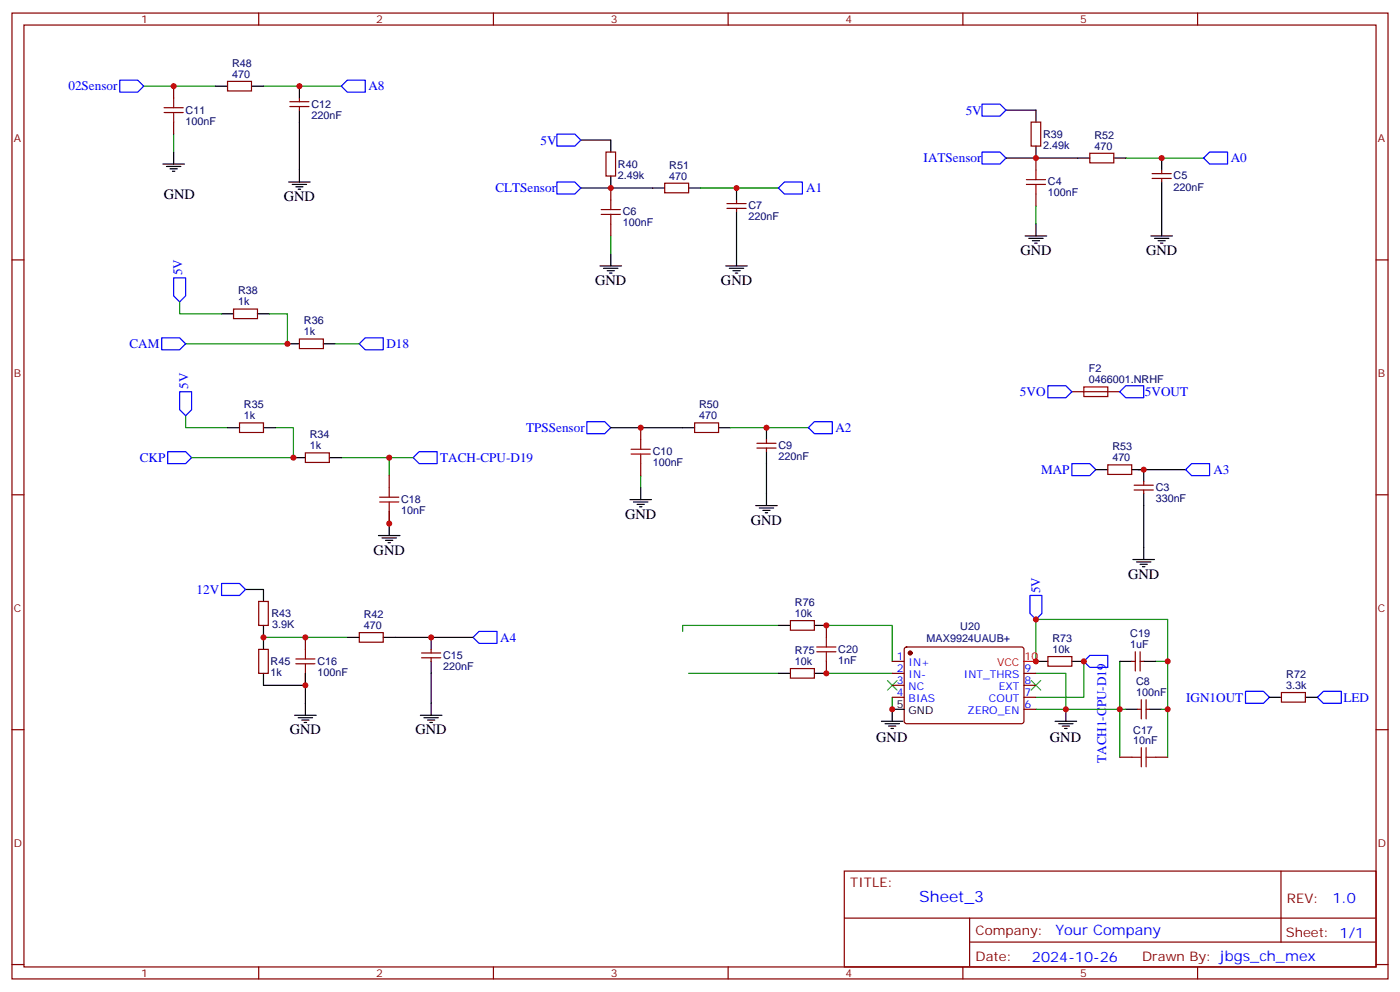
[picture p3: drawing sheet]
<svg xmlns="http://www.w3.org/2000/svg" width="412mm" height="292mm" viewBox="0 0 412 292" stroke-linecap="round" stroke-linejoin="round" font-family="sans-serif">
<g fill="none" stroke="#870000" stroke-width=".35">
<path d="M3.5 3.8h405.4v284.4h-405.4zM7.1 7.4h398.2v277.3h-398.2zM76.2 3.8v3.6M145.3 3.8v3.6M214.5 3.8v3.6M283.6 3.8v3.6M352.8 3.8v3.6M51.2 25.4v3.5M51.2 35.9v3.6M67 24h7.1v2.8h-7.1zM85.4 31.4h5.6M85.4 30h5.6"/>
<path d="M88.2 28.9v1.1M88.2 31.4v1M303.7 35.9h2.9v7.1h-2.9zM178.5 44.8h2.8v7h-2.8zM179.9 55.4v3.5M195.8 53.9h7v2.9h-7zM214.1 59.9h5.7M217 58.9v1M305.2 46.5v3.6M305.2 57.1v3.5M321 45.1h7.1v2.8h-7.1zM339.4 52.5h5.6"/>
<path d="M339.4 51.1h5.6M342.2 50.1v1M342.2 52.5v1.1M3.5 76.5h3.6M179.9 65.9v3.6M214.1 61.3h5.7M217 61.3v1.1M405.3 76.5h3.6M68.8 91h7v2.8h-7zM88.2 99.8h7v2.8h-7zM315.7 115.3h14.1M70.6 124.5h7v2.8h-7z"/>
<path d="M90 133.3h7v2.8h-7zM188.7 125.9v3.5M188.7 136.5v3.5M204.6 124.5h7.1v2.8h-7.1zM223 131.9h5.6M223 130.5h5.6M225.8 129.4v1.1M225.8 131.9v1.1M326.3 136.8h7.1v2.9h-7.1zM3.5 145.7h3.6M114.7 140v3.5M114.7 150.6v3.5"/>
<path d="M334.1 144.3h5.6M334.1 142.8h5.6M336.9 141.8v1M336.9 144.3v1M405.3 145.7h3.6M76.2 177.1h2.8v7h-2.8zM76.2 191.2h2.8v7h-2.8zM90 187.6v3.6M90 198.2v3.6M105.8 186.2h7.1v2.9h-7.1zM124.2 193.6h5.6M124.2 192.2h5.6"/>
<path d="M127 191.2v1M127 193.6v1.1M232.8 196.8h7.1v2.8h-7.1zM232.8 182.7h7.1v2.8h-7.1zM243.4 184.1v3.5M243.4 194.7v3.5M262.8 194.7h3.5M262.8 198.2h3.5M266.6 190.7l.5-.2h34.1l.4 .7v21.4l-.7 .4h-34.1l-.5-.7v-21.1zM301.6 198.2h3.6M308.7 193.3h7v2.8h-7zM333.4 194.7h1"/>
<path d="M334.4 191.9v5.6M335.8 191.9v5.6M335.8 194.7h1.1M3.5 214.8h3.6M262.8 201.8h3.5M262.8 205.3h3.5M301.6 201.8h3.6M301.6 205.3h3.6M301.6 208.8h3.6M335.1 208.8h1.1M336.2 206v5.6M337.6 208.8h1.1"/>
<path d="M337.6 206v5.6M377.5 203.9h7v2.8h-7zM405.3 214.8h3.6M329.8 222.9h3.6M340.4 222.9h3.6M248.7 256.4h156.6v28.3h-156.6zM377.3 256.5v20.8M248.7 270.3h156.5M285.6 277.3h119.6M285.6 270.3v14.1M3.5 284h3.6M76.2 284.7v3.5"/>
<path d="M145.3 284.7v3.5M214.5 284.7v3.5M283.6 284.7v3.5M352.8 284.7v3.5M405.3 284h3.6"/>
</g>
<g fill="none" stroke="#00f" stroke-width=".35">
<path d="M35.3 23.6h5.3l1.7 1.8-1.7 1.7h-5.3zM102.3 23.6h5.3v3.5h-5.3l-1.8-1.7zM164 39.5h5.3l1.8 1.7-1.8 1.8h-5.3zM289.3 30.7h5.3l1.7 1.7-1.7 1.8h-5.3zM164 53.6h5.3l1.8 1.8-1.8 1.7h-5.3zM229.3 55.4l1.8-1.8h5.3v3.5h-5.3zM289.3 44.8h5.3l1.7 1.7-1.7 1.8h-5.3zM354.5 46.5l1.8-1.7h5.3v3.5h-5.3zM47.6 99.4h5.3l1.8 1.8-1.8 1.8h-5.3zM51.2 81.8h3.5v5.3l-1.8 1.8-1.7-1.8zM52.9 115.3h3.5v5.3l-1.7 1.8-1.8-1.8zM105.8 101.2l1.8-1.8h5.3v3.6h-5.3z"/>
<path d="M308.7 113.6h5.3l1.7 1.7-1.7 1.8h-5.3zM329.8 115.3l1.8-1.7h5.3v3.5h-5.3zM49.4 133h5.3l1.7 1.7-1.7 1.8h-5.3zM121.7 134.7l1.8-1.7h5.3v3.5h-5.3zM172.9 124.1h5.3l1.7 1.8-1.7 1.8h-5.3zM238.1 125.9l1.8-1.8h5.3v3.6h-5.3zM315.7 136.5h5.3l1.8 1.8-1.8 1.7h-5.3zM349.2 138.3l1.8-1.8h5.3v3.5h-5.3zM65.3 171.8h5.3l1.7 1.7-1.7 1.8h-5.3zM303.4 175.3h3.5v5.3l-1.7 1.8-1.8-1.8zM139.3 187.6l1.8-1.7h5.3v3.5h-5.3zM319.3 194.7l1.7-1.8h5.3v3.6h-5.3z"/>
<path d="M366.9 203.5h5.3l1.7 1.8-1.7 1.7h-5.3zM388.1 205.3l1.7-1.8h5.3v3.5h-5.3z"/>
</g>
<g fill="none" stroke="#008700" stroke-width=".35">
<path d="M42.3 25.4h21.2M51.2 39.5v5.3M77.6 25.4h22.9M206.4 55.4h22.9M331.6 46.5h22.9M179.9 69.5v5.3M305.2 60.6v5.3M52.9 88.9v3.5h12.4M79.4 92.4h5.3v8.8h-30M98.8 101.2h7M54.7 122.4v3.5h12.3M81.1 125.9h5.3v8.8h-30"/>
<path d="M100.5 134.7h21.2M114.7 134.7v5.3M215.2 125.9h22.9M114.7 150.6v3.5M188.7 140v3.5M77.6 187.6h24.7M202.8 198.2h26.5M229.3 184.1h-28.2v1.8M243.4 184.1h19.4v10.6M243.4 198.2h19.4M305.2 194.7v-12.3h38.8v12.3M305.2 198.2h8.8v10.6h-8.8"/>
<path d="M319.3 194.7v10.6h-14.1M329.8 194.7v28.2M340.4 194.7h3.6v28.2M262.8 205.3v3.5M314 208.8h17.6M342.2 208.8h1.8"/>
</g>
<g fill="none" stroke="#000" stroke-width=".35">
<path d="M63.5 25.4h3.5M74.1 25.4h3.5M88.2 25.4v3.5M88.2 32.4v21.2M296.3 32.4h8.9v3.5M48 48.3h6.3M49 49h4.3M50.1 49.7h2.1M50.8 50.4h.7M51.2 44.8v3.5M85 53.6h6.4M86.1 54.3h4.2"/>
<path d="M87.1 55h2.2M87.8 55.7h.7M171.1 41.2h8.8v3.6M171.1 55.4h24.7M179.9 51.8v3.6M202.8 55.4h3.6M217 55.4v3.5M296.3 46.5h24.7M305.2 43v3.5M328.1 46.5h3.5M342.2 46.5v3.6M342.2 53.6v15.9"/>
<path d="M176.7 78.3h6.4M177.8 79h4.2M178.9 79.7h2.1M179.9 74.8v3.5M213.8 78.3h6.3M214.8 79h4.3M215.9 79.7h2.1M217 62.4v15.9M302 69.5h6.3M303 70.2h4.3M304.1 70.9h2.1M304.8 71.6h.7"/>
<path d="M305.2 65.9v3.6M339 69.5h6.4M340.1 70.2h4.2M341.1 70.9h2.2M341.8 71.6h.7M65.3 92.4h3.5M75.8 92.4h3.6M179.6 80.4h.7M216.6 80.4h.7M84.7 101.2h3.5M95.2 101.2h3.6M67 125.9h3.6"/>
<path d="M77.6 125.9h3.5M86.4 134.7h3.6M97 134.7h3.5M179.9 125.9h24.7M211.7 125.9h3.5M225.8 125.9v3.5M225.8 133v15.8M322.8 138.3h3.5M333.4 138.3h15.8M336.9 138.3v3.5M111.5 157.7h6.3M112.5 158.4h4.3"/>
<path d="M113.6 159.1h2.1M114.3 159.8h.7M114.7 154.1v3.6M185.6 147.1h6.3M186.6 147.8h4.3M187.7 148.5h2.1M188.4 149.2h.7M188.7 143.5v3.6M222.6 148.8h6.4M223.7 149.5h4.2M224.7 150.2h2.1M225.4 151h.7"/>
<path d="M336.9 145.3v19.4M72.3 173.5h5.3v3.6M333.7 164.7h6.4M334.8 165.4h4.2M335.8 166.1h2.2M336.5 166.8h.8M77.6 184.1v7.1M77.6 198.2v3.6h12.4M90 198.2v12.4M102.3 187.6h3.5M112.9 187.6h26.4M127 187.6v3.6"/>
<path d="M127 194.7v15.9M229.3 198.2h3.5M229.3 184.1h3.5M239.9 198.2h3.5M239.9 184.1h3.5M305.2 194.7h3.5M315.7 194.7h3.6M329.8 194.7h3.6M336.9 194.7h3.5M86.8 210.6h6.3M87.8 211.3h4.3M88.9 212h2.1"/>
<path d="M89.6 212.7h.7M123.8 210.6h6.4M124.9 211.3h4.2M125.9 212h2.2M126.6 212.7h.8M259.6 212.3h6.4M260.7 213h4.2M261.8 213.7h2.1M262.5 214.5h.7M266.3 208.8h-3.5v3.5M310.8 212.3h6.3M311.9 213h4.2"/>
<path d="M312.9 213.7h2.1M313.6 214.5h.7M314 208.8v3.5M331.6 208.8h3.5M338.7 208.8h3.5M373.9 205.3h3.6M384.5 205.3h3.6"/>
</g>
<g fill="none" stroke="#a10000" stroke-width=".35">
<path d="M48.3 33.1h5.7M48.3 31.7h5.7M51.2 28.9v2.8M51.2 33.1v2.8M179.9 58.9v2.8M302.3 54.3h5.7M302.3 52.9h5.7M305.2 50.1v2.8M305.2 54.3v2.8M177.1 63.1h5.6M177.1 61.7h5.6M179.9 63.1v2.8"/>
<path d="M319.3 113.9h7v2.8h-7zM185.9 133.7h5.7M185.9 132.3h5.7M188.7 129.4v2.9M188.7 133.7v2.8M111.8 147.8h5.7M111.8 146.4h5.7M114.7 143.5v2.9M114.7 147.8v2.8M87.1 195.4h5.7M87.1 194h5.7M90 191.2v2.8"/>
<path d="M90 195.4v2.8M240.6 191.9h5.6M240.6 190.5h5.6M243.4 187.6v2.9M243.4 191.9v2.8M333.4 222.9h2.8M336.2 220.1v5.6M337.6 220.1v5.6M337.6 222.9h2.8"/>
</g>
<path d="M261.4 200.3l2.8 2.9M264.2 200.3l-2.8 2.9M303.7 200.3l2.9 2.9M306.6 200.3l-2.9 2.9" fill="none" stroke="#3c3" stroke-width=".35"/>
<circle cx="268.1" cy="192.2" r=".53" fill="#870000" stroke="#870000" stroke-width=".35"/>
<path d="M301.6 194.7h3.6" fill="none" stroke="#f00" stroke-width=".35"/>
<g fill="#c00">
<circle cx="114.7" cy="134.7" r=".88"/>
<circle cx="86.4" cy="134.7" r=".88"/>
<circle cx="114.7" cy="154.1" r=".88"/>
<circle cx="84.7" cy="101.2" r=".88"/>
<circle cx="88.2" cy="25.4" r=".88"/>
<circle cx="51.2" cy="25.4" r=".88"/>
<circle cx="217" cy="55.4" r=".88"/>
<circle cx="342.2" cy="46.5" r=".88"/>
<circle cx="305.2" cy="46.5" r=".88"/>
<circle cx="336.9" cy="138.3" r=".88"/>
<circle cx="77.6" cy="187.6" r=".88"/>
<circle cx="90" cy="187.6" r=".88"/>
<circle cx="90" cy="201.8" r=".88"/>
<circle cx="127" cy="187.6" r=".88"/>
<circle cx="188.7" cy="125.9" r=".88"/>
<circle cx="225.8" cy="125.9" r=".88"/>
<circle cx="179.9" cy="55.4" r=".88"/>
<circle cx="319.3" cy="194.7" r=".88"/>
<circle cx="305.2" cy="182.4" r=".88"/>
<circle cx="329.8" cy="208.8" r=".88"/>
<circle cx="305.2" cy="194.7" r=".88"/>
<circle cx="314" cy="208.8" r=".88"/>
<circle cx="262.8" cy="208.8" r=".88"/>
<circle cx="243.4" cy="198.2" r=".88"/>
<circle cx="243.4" cy="184.1" r=".88"/>
<circle cx="344" cy="194.7" r=".88"/>
<circle cx="344" cy="208.8" r=".88"/>
</g>
<text font-size="4.6" fill="#00f" x="270.8" y="265.5">Sheet_3</text>
<g font-size="4.2">
<text x="48.2" y="58.5">GND</text>
<text x="83.6" y="59.2">GND</text>
<text x="300.6" y="75.1">GND</text>
<text x="337.6" y="75.1">GND</text>
<text x="175.3" y="83.9">GND</text>
<text x="212.4" y="83.9">GND</text>
<text x="184.1" y="152.7">GND</text>
<text x="221.2" y="154.5">GND</text>
<text x="110.1" y="163.3">GND</text>
<text x="332.3" y="170.4">GND</text>
<text x="85.4" y="216.2">GND</text>
<text x="122.4" y="216.2">GND</text>
<text x="258.1" y="218.3">GND</text>
<text x="309.3" y="218.3">GND</text>
</g>
<g font-size="4.2" fill="#00f">
<text x="392.5" y="265.7">1.0</text>
<text x="310.9" y="275.3">Your Company</text>
<text x="304" y="283.1">2024-10-26</text>
</g>
<g font-size="3.9" fill="#00f">
<text x="20.2" y="26.6">02Sensor</text>
<text x="108.5" y="26.6">A8</text>
<text x="284.5" y="33.7">5V</text>
<text x="159.2" y="42.5">5V</text>
<text x="272.1" y="47.7">IATSensor</text>
<text x="362.5" y="47.8">A0</text>
<text x="145.9" y="56.5">CLTSensor</text>
<text x="237.5" y="56.6">A1</text>
<text x="53.7" y="81" transform="rotate(-90 53.7 81)">5V</text>
<text x="38.1" y="102.4">CAM</text>
<text x="113.8" y="102.5">D18</text>
<text x="55.5" y="114.5" transform="rotate(-90 55.5 114.5)">5V</text>
<text x="300.4" y="116.6">5VO</text>
<text x="337.3" y="116.7">5VOUT</text>
<text x="155" y="127.1">TPSSensor</text>
<text x="246.1" y="127.2">A2</text>
<text x="41.2" y="136">CKP</text>
<text x="129.7" y="136">TACH-CPU-D19</text>
<text x="306.6" y="139.4">MAP</text>
<text x="357.4" y="139.5">A3</text>
<text x="57.9" y="174.8">12V</text>
<text x="306.4" y="174.7" transform="rotate(-90 306.4 174.7)">5V</text>
<text x="147.3" y="188.9">A4</text>
<text x="349.4" y="206.6">IGN1OUT</text>
<text x="395.7" y="206.6">LED</text>
<text x="325.8" y="224.6" transform="rotate(-90 325.8 224.6)">TACH1-CPU-D19</text>
</g>
<g font-size="3.9" fill="#800">
<text x="250.5" y="261">TITLE:</text>
<text x="379.1" y="265.7">REV:</text>
<text x="287.4" y="275.2">Company:</text>
<text x="378.7" y="275.8">Sheet: 1/1</text>
<text x="287.4" y="282.9">Date:</text>
<text x="336.4" y="283">Drawn By: jbgs_ch_mex</text>
</g>
<g font-size="3.2" fill="#800">
<text x="41.6" y="6.8">1</text>
<text x="110.8" y="6.8">2</text>
<text x="179.9" y="6.8">3</text>
<text x="249.1" y="6.8">4</text>
<text x="318.2" y="6.8">5</text>
<text x="4.1" y="41.9">A</text>
<text x="405.9" y="41.9">A</text>
<text x="4.1" y="111.1">B</text>
<text x="405.9" y="111.1">B</text>
<text x="4.1" y="180.2">C</text>
<text x="405.9" y="180.2">C</text>
<text x="4.1" y="249.4">D</text>
<text x="405.9" y="249.4">D</text>
<text x="41.6" y="287.7">1</text>
<text x="110.8" y="287.7">2</text>
<text x="179.9" y="287.7">3</text>
<text x="249.1" y="287.7">4</text>
<text x="318.2" y="287.7">5</text>
</g>
<g font-size="3.2" fill="#000080">
<text x="68.4" y="22.9">470</text>
<text x="68.4" y="19.6">R48</text>
<text x="54.7" y="33.4">C11</text>
<text x="91.7" y="34.9">220nF</text>
<text x="91.7" y="31.7">C12</text>
<text x="54.7" y="36.7">100nF</text>
<text x="307.3" y="40.5">R39</text>
<text x="322.4" y="40.8">R52</text>
<text x="307.3" y="43.8">2.49k</text>
<text x="322.4" y="44.1">470</text>
<text x="182" y="52.6">2.49k</text>
<text x="182" y="49.3">R40</text>
<text x="197.1" y="52.9">470</text>
<text x="197.1" y="49.6">R51</text>
<text x="345.7" y="52.8">C5</text>
<text x="308.7" y="57.8">100nF</text>
<text x="308.7" y="54.6">C4</text>
<text x="345.7" y="56.1">220nF</text>
<text x="183.4" y="63.4">C6</text>
<text x="220.5" y="64.9">220nF</text>
<text x="220.5" y="61.6">C7</text>
<text x="183.4" y="66.7">100nF</text>
<text x="70.1" y="89.9">1k</text>
<text x="70.1" y="86.7">R38</text>
<text x="89.5" y="95.5">R36</text>
<text x="89.5" y="98.7">1k</text>
<text x="320.8" y="112.9">0466001.NRHF</text>
<text x="320.8" y="109.6">F2</text>
<text x="71.9" y="123.4">1k</text>
<text x="71.9" y="120.1">R35</text>
<text x="206" y="123.4">470</text>
<text x="206" y="120.2">R50</text>
<text x="91.3" y="129">R34</text>
<text x="91.3" y="132.3">1k</text>
<text x="192.3" y="137.2">100nF</text>
<text x="192.3" y="134">C10</text>
<text x="229.3" y="135.5">220nF</text>
<text x="229.3" y="132.2">C9</text>
<text x="327.7" y="135.8">470</text>
<text x="327.7" y="132.5">R53</text>
<text x="118.2" y="148.1">C18</text>
<text x="340.4" y="147.8">330nF</text>
<text x="340.4" y="144.5">C3</text>
<text x="118.2" y="151.4">10nF</text>
<text x="234.2" y="178.4">R76</text>
<text x="79.9" y="181.6">R43</text>
<text x="80.2" y="184.8">3.9K</text>
<text x="107.2" y="185.2">470</text>
<text x="107.2" y="181.9">R42</text>
<text x="234.2" y="181.6">10k</text>
<text x="282.9" y="185.4">U20</text>
<text x="273" y="188.9">MAX9924UAUB+</text>
<text x="310" y="188.9">R73</text>
<text x="332.9" y="190.8">1uF</text>
<text x="332.9" y="187.5">C19</text>
<text x="79.7" y="195.7">R45</text>
<text x="93.5" y="195.7">C16</text>
<text x="130.5" y="197.2">220nF</text>
<text x="130.5" y="193.9">C15</text>
<text x="234.2" y="195.8">10k</text>
<text x="234.2" y="192.5">R75</text>
<text x="246.9" y="195.5">1nF</text>
<text x="246.9" y="192.2">C20</text>
<text x="310" y="192.2">10k</text>
<text x="79.7" y="199">1k</text>
<text x="93.5" y="199">100nF</text>
<text x="334.7" y="201.6">C8</text>
<text x="378.9" y="202.8">3.3k</text>
<text x="378.9" y="199.7">R72</text>
<text x="334.7" y="204.9">100nF</text>
<text x="333.8" y="219">10nF</text>
<text x="333.8" y="216">C17</text>
</g>
<g font-size="3.2" fill="#00f">
<text x="264.2" y="194.3">1</text>
<text x="264.2" y="197.9">2</text>
<text x="267.7" y="196.1">IN+</text>
<text x="301.8" y="197.9">9</text>
<text x="264.2" y="201.4">3</text>
<text x="267.7" y="199.6">IN-</text>
<text x="267.7" y="203.2">NC</text>
<text x="283.9" y="199.6">INT_THRS</text>
<text x="294.2" y="203.2">EXT</text>
<text x="301.8" y="201.4">8</text>
<text x="264.2" y="204.9">4</text>
<text x="267.7" y="206.7">BIAS</text>
<text x="291.3" y="206.7">COUT</text>
<text x="301.8" y="208.5">6</text>
<text x="301.8" y="204.9">7</text>
<text x="285" y="210.2">ZERO_EN</text>
</g>
<g font-size="3.2" fill="#f00">
<text x="293.7" y="196.1">VCC</text>
<text x="301.8" y="194.3">10</text>
</g>
<g font-size="3.2">
<text x="264.2" y="208.5">5</text>
<text x="267.7" y="210.2">GND</text>
</g>
</svg>
